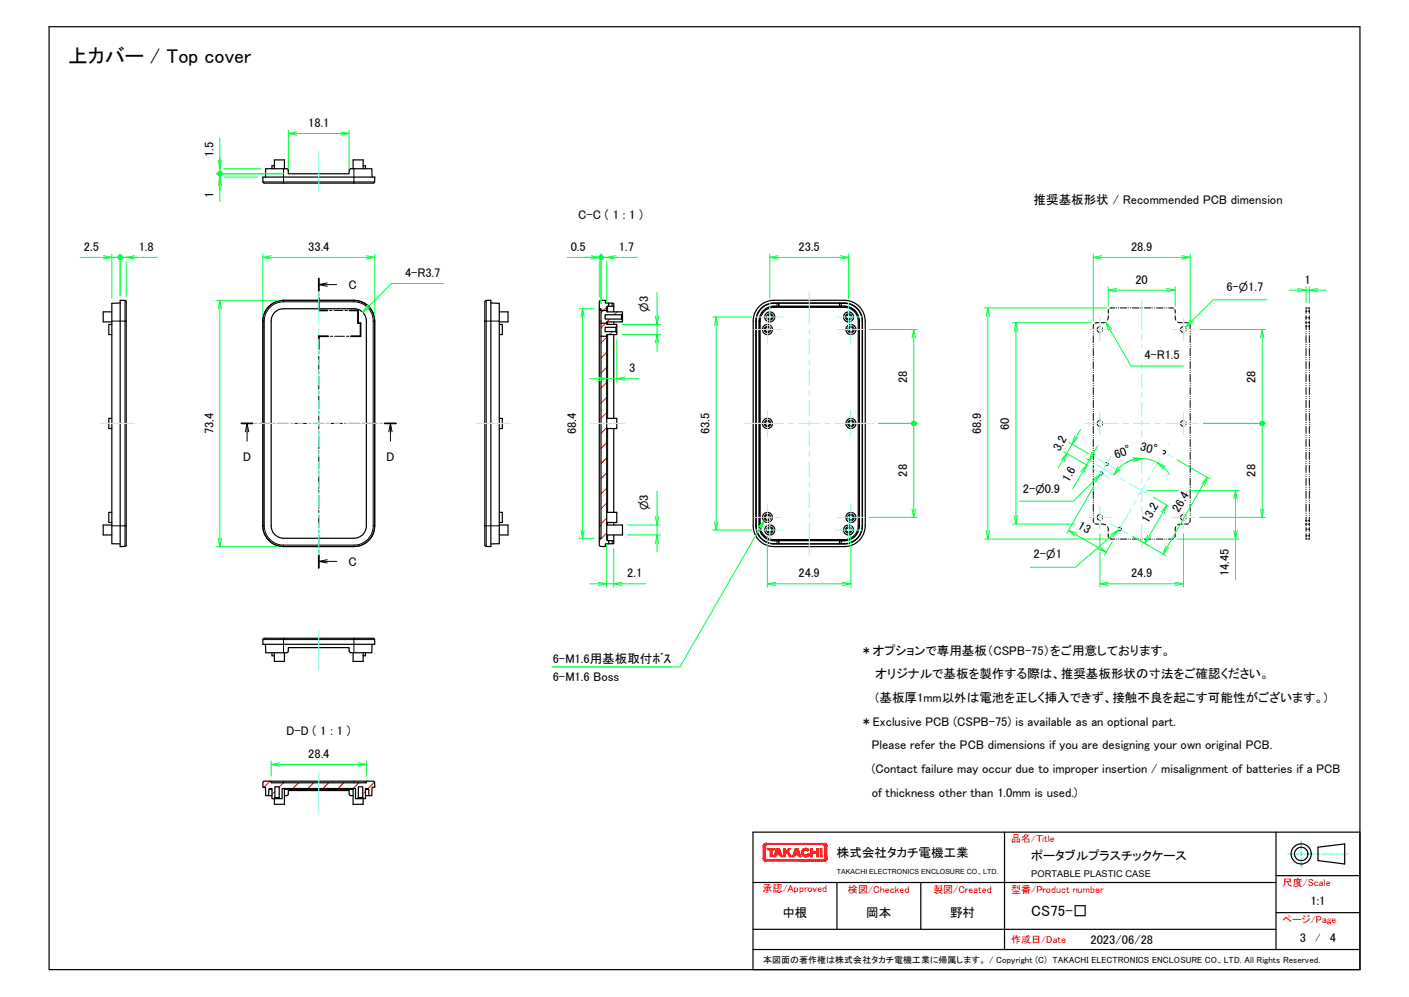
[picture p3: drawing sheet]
<svg xmlns="http://www.w3.org/2000/svg" width="297mm" height="210mm" viewBox="0 0 297 210" stroke-linecap="round" stroke-linejoin="round" font-family="sans-serif">
<g fill="none" stroke="#f00" stroke-width=".21">
<path d="M127.9 67.8l-1.2 1.3M127.9 77.4l-1.2 1.2M127.9 74.2l-1.2 1.2M127.9 71l-1.2 1.2M127.9 64.6l-1.2 1.3M128.3 64.3l-.3 .3M128.6 67.2l-.7 .6M129.1 69.9l-.6 .6M130.1 65.7l-.6 .6M131.2 67.7l-.1 .1M127.9 99.6l-1.2 1.2M127.9 96.4l-1.2 1.2"/>
<path d="M127.9 93.2l-1.2 1.2M127.9 90.1l-1.2 1.2M127.9 86.9l-1.2 1.2M127.9 83.7l-1.2 1.2M127.9 80.5l-1.2 1.2M127.9 109.1l-1.2 1.2M127.9 105.9l-1.2 1.2M127.9 102.8l-1.2 1.2M127.9 112.3l-1.6 1.6M57 164.5l-1.3 1.3M58 166.7l-.7 .6M59.8 164.9l-.9 .9"/>
<path d="M62.9 164.9l-1.2 1.2M66.1 164.9l-1.2 1.2M69.3 164.9l-1.2 1.2M72.5 164.9l-1.2 1.2M75.6 164.9l-1.2 1.2M77 166.6l-.5 .6M78.9 164.7l-1.3 1.4"/>
</g>
<g fill="none" stroke="#000" stroke-width=".21">
<path d="M55.4 38.3h4.4v.3M59.8 35.5v2.8h14.8v.3M74.6 35.5v2.8h4.4M67.2 58.6v2.7M67.2 59.9h3.8M69 59.6l-1.8 .3 1.8 .4M26.3 63.3v4.3h-2.7M26.6 67.6h-.3v43.1M55.4 67.6h.3v43.1h-.3zM59.8 63.6a4.1 4.1 0 0 0-4.1 4M59.8 63.3h14.8v.3M59.8 63.6v-.2a3.4 3.4 0 0 0-2.8 .9 4.6 4.6 0 0 0-1.6 3.3"/>
<path d="M59.8 63.6h14.8M59.8 63.2v.1M67.2 61.7v.6M67.2 62.7v2.7h1.8M67.2 74v.5M67.2 75v2.8M67.2 78.2v.5M67.2 79.2v2.7M69.2 70.8h-2v2.8M69.5 65.4h.5M69.6 70.8h.6M70.4 65.4h1.9"/>
<path d="M70.6 70.8h2M72.7 65.4h.5M73 70.8h.6M73.7 65.4h1.8v2.7h.5v2.7h-2M74.6 63.6a4 4 0 0 1 4.1 4M74.6 63.2v.1M74.6 63.3a4.2 4.2 0 0 1 4.3 4.3h-.2M78.7 67.6v43.1M79 67.6v43.1h-.3M102.5 63.3v4.3h-.3M105.3 67.6h-2.8v43.1h-.3M126.3 67.6h.4"/>
<path d="M128.1 64.5v1.2M128.1 67.8v.5M128.1 70.5v17.6M129 63.9v.6M159.3 67.6h.1M160 67.6h.1M160.1 67.6v43.1M160.3 67.6v43.1h-.2M163.2 64.7a3 3 0 0 0-3 2.9h-.1M163.2 64.5h14.8v.2h-14.8zM163.2 64.5a3.1 3.1 0 0 0-3.1 3.1M163.2 63.8v.1"/>
<path d="M163.2 64.5h.1M163.8 63.9v.6M164.2 63.9v.6M177 63.9v.6M177.4 63.9v.6M178 64.7a2.91 2.91 0 0 1 2.9 2.9M178 63.8v.1M178 64.5h.1M178 64.5a3.1 3.1 0 0 1 3.1 3.1M181.1 67.6h.1M181.1 67.6h-.2v43.1M181.1 67.6v43.1"/>
<path d="M181.8 67.6h.1M230.5 69.8v.1M230.5 70.2v.1M230.5 70.7v1.5M230.5 72.5v.1M230.5 73h.1M230.5 73.4v1.5M230.5 75.3h.1M230.5 75.7v.1M230.5 76.2v1.4M230.5 78v.1M230.5 78.4v.1"/>
<path d="M230.5 78.9v1.5M230.6 68.3l-.1 1.1M231.6 68l-.8 .1M232 68.8a.59 .59 0 0 0-.7 .6 .59 .59 0 0 0 .7 .6M232.4 69.1v.1M232.4 69.7h.1M233.1 67.8l-1 .2M233.6 66.5l-.1 .9M233.7 65.2l-.1 .8M235 64.9h-1M235.4 64.9h.1M235.8 64.9h.1"/>
<path d="M236.2 64.9h1.4M237.9 64.9h.1M238.3 64.9h.1M238.7 64.9h1.4M240.5 64.9h.1M240.9 64.9h.1M241.3 64.9h1.4M243 64.9h.1M243.4 64.9h.1M243.8 64.9h1.4M245.6 64.9h.1M246 64.9h.1"/>
<path d="M246.4 64.9h1M247.6 65.2l.2 .8M247.8 66.5l.1 .9M248.3 67.8l1 .2M249.6 68.8a.59 .59 0 0 0-.7 .6 .59 .59 0 0 0 .7 .6M249.7 68l.8 .1M250 69.1v.1M250 69.7h.1M250.8 68.3l.1 1.1M250.9 69.8v.1M250.9 70.2v.1M250.9 70.7v1.5"/>
<path d="M250.9 72.5v.1M250.9 73h.1M250.9 73.4v1.5M250.9 75.3h.1M250.9 75.7v.1M250.9 76.2v1.4M250.9 78v.1M250.9 78.4v.1M250.9 78.9v1.5M275.3 68h.3M275.3 66.9h.3M275.3 66.9v.4"/>
<path d="M275.3 67.6v.4M275.3 68v.2M275.3 68.5v.2M275.3 65.3v.2M275.3 65.5h.3M275.3 68.7h.3M275.3 65.5v.5M275.3 66.5v.4M275.3 68.7v.7M275.3 69.8v.1M275.3 70.2v.1M275.3 70.7v1.5"/>
<path d="M275.3 72.5v.1M275.3 73h.1M275.3 73.4v1.5M275.3 75.3h.1M275.3 75.7v.1M275.3 76.2v1.4M275.3 78v.1M275.3 78.4v.1M275.3 78.9v1.5M275.6 64.9h-.3v.2M275.8 66.9h.2v.4M275.8 64.9h.2v.2"/>
<path d="M275.8 68h.2M275.8 65.5h.2M275.8 68.7h.2M276 67.6v.4M276 65.3v.2M276 68.5v.2M276 68v.2M276 65.5v.5M276 66.5v.4M276 68.7v.7M276 69.8v.1M276 70.2v.1"/>
<path d="M276 70.7v1.5M276 72.5v.1M276 73h.1M276 73.4v1.5M276 75.3h.1M276 75.7v.1M276 76.2v1.4M276 78v.1M276 78.4v.1M276 78.9v1.5M50.9 89.2h2.4M51.7 91l.4-1.8 .3 1.8"/>
<path d="M52.1 89.2v3.7M53.7 89.2h.5M54.7 89.2h2.3M57.5 89.2h.5M58.5 89.2h2.3M61.3 89.2h.5M62.2 89.2h2.4M65 89.2h.6M66 89.2h2.4M67.2 82.4v.5M67.2 83.4v2.7M67.2 86.6v.5"/>
<path d="M67.2 87.6v2.7M67.2 90.8v.5M67.2 91.8v2.7M67.2 95v.5M67.2 95.9v2.8M67.2 99.1v.6M68.8 89.2h.6M69.8 89.2h2.4M72.6 89.2h.5M73.6 89.2h2.3M76.4 89.2h.5M77.3 89.2h2.4"/>
<path d="M80.2 89.2h.5M81.1 89.2h2.4M82 91l.3-1.8 .4 1.8M82.3 89.2v3.7M128.1 90.3v17.6M230.5 99.9h.1M230.5 80.8h.1M230.5 81.2h.1M230.5 81.6v1.5M230.5 83.5h.1M230.5 83.9v.1M230.5 84.3v1.5"/>
<path d="M230.5 86.2v.1M230.5 86.6v.1M230.5 87.1v1.5M230.5 88.9v.1M230.5 89.4h.1M230.5 89.8v1.5M230.5 91.7h.1M230.5 92.1v.1M230.5 92.5v1.5M230.5 94.4v.1M230.5 94.8v.1M230.5 95.3v1.5"/>
<path d="M230.5 97.1v.1M230.5 97.6h.1M230.5 98v1.5M232 88.6a.59 .59 0 0 0-.7 .6 .59 .59 0 0 0 .7 .6M232 99.4a.32 .32 0 0 1 .5 .3 .32 .32 0 0 1-.5 .3M232.4 88.9h.1M232.4 89.4v.1M233.1 97.5a.31 .31 0 0 1 .5 .2 .31 .31 0 0 1-.5 .3M245.2 94.9a.36 .36 0 0 1 .5 .4 .36 .36 0 0 1-.5 .3M249.6 88.6a.59 .59 0 0 0-.7 .6 .59 .59 0 0 0 .7 .6M250 88.9h.1M250 89.4v.1"/>
<path d="M250.9 80.8h.1M250.9 81.2h.1M250.9 81.6v1.5M250.9 83.5h.1M250.9 83.9v.1M250.9 84.3v1.5M250.9 86.2v.1M250.9 86.6v.1M250.9 87.1v1.5M250.9 88.9v.1M250.9 89.4h.1M250.9 89.8v1.5"/>
<path d="M250.9 91.7h.1M250.9 92.1v.1M250.9 92.5v1.5M250.9 94.4v.1M250.9 94.8v.1M250.9 95.3v1.5M250.9 97.1v.1M250.9 97.6h.1M250.9 98v1.5M250.9 99.9h.1M275.3 80.8h.1M275.3 81.2h.1"/>
<path d="M275.3 81.6v1.5M275.3 83.5h.1M275.3 83.9v.1M275.3 84.3v1.5M275.3 86.2v.1M275.3 86.6v.1M275.3 87.1v1.5M275.3 88.9v.1M275.3 89.4h.1M275.3 89.8v1.5M275.3 91.7h.1M275.3 92.1v.1"/>
<path d="M275.3 92.5v1.5M275.3 94.4v.1M275.3 94.8v.1M275.3 95.3v1.5M275.3 97.1v.1M275.3 97.6h.1M275.3 98v1.5M275.3 99.9h.1M276 80.8h.1M276 81.2h.1M276 81.6v1.5M276 83.5h.1"/>
<path d="M276 83.9v.1M276 84.3v1.5M276 86.2v.1M276 86.6v.1M276 87.1v1.5M276 88.9v.1M276 89.4h.1M276 89.8v1.5M276 91.7h.1M276 92.1v.1M276 92.5v1.5M276 94.4v.1"/>
<path d="M276 94.8v.1M276 95.3v1.5M276 97.1v.1M276 97.6h.1M276 98v1.5M276 99.9h.1M23.6 110.7h2.7M26.3 110.7h.3M26.3 110.7v4.4M55.4 110.7h.1M55.4 110.7a4.3 4.3 0 0 0 4.4 4.4M55.7 110.7a4.1 4.1 0 0 0 4.1 4.1"/>
<path d="M59.8 114.8h14.8M59.8 114.8v.3h14.8M59.8 115.1h.1M67.2 100.1v2.8M67.2 103.3v.5M67.2 104.3v2.8M67.2 107.5v.5M67.2 108.5v2.8M67.2 111.7v.5M67.2 112.6v2.8M67.2 115.9v.5M67.2 116.8v2.8"/>
<path d="M67.2 118.2h3.8M69 117.9l-1.8 .3 1.8 .4M74.6 115.1h.1M78.7 110.7a4 4 0 0 1-4.1 4.1M79 110.7a4.4 4.4 0 0 1-4.4 4.4v-.3M105.3 110.7h-2.8v4.4M126.3 110.7h.4M128.1 112.7v1.2M128.1 110v.6M129 113.9v.6M159.3 110.7h.1M160 110.7h.1"/>
<path d="M160.1 110.7a3.1 3.1 0 0 0 3.1 3.2M160.3 110.7a2.92 2.92 0 0 0 2.9 2.9v.3M163.2 113.6h14.8v.3M163.2 113.9h.1M163.2 114.5v.1M163.2 113.9h14.8M163.8 113.9v.6M164.2 113.9v.6M177 113.9v.6M177.4 113.9v.6M178 113.9h.1M178 114.5v.1"/>
<path d="M181.1 110.7a3.1 3.1 0 0 1-3.1 3.2M181.1 110.7h.1M181.1 110.7h-.1a3 3 0 0 1-3 2.9M181.8 110.7h.1M230.5 108.9l.1 1.1M230.5 100.3v.1M230.5 100.7v1.5M230.5 102.6v.1M230.5 103v.1M230.5 103.5v1.5M230.5 105.3v.1M230.5 105.8h.1"/>
<path d="M230.5 106.2v1.5M230.5 108.1h.1M230.5 108.5v.1M230.8 110.3l.8 .1M232 108.4a.59 .59 0 0 0-.7 .6 .59 .59 0 0 0 .7 .6M232.1 110.4l1 .2M232.4 108.6v.1M232.4 109.2v.1M233.5 110.9l.1 1M233.6 112.4l.1 .8M234 113.4l1 .1M235.4 113.5h.1"/>
<path d="M235.8 113.5h.1M235.8 111.1a.36 .36 0 0 1 .6 .3 .36 .36 0 0 1-.6 .3M236.2 113.5h1.4M237.9 113.5h.1M238.3 113.5h.1M238.7 113.5h1.4M240.5 113.5h.1M240.9 113.5h.1M241.3 113.5h1.4M243 113.5h.1M243.4 113.5h.1M243.8 113.5h1.4"/>
<path d="M245.6 113.5h.1M246 113.5h.1M247.4 113.4l-1 .1M247.8 112.4l-.2 .8M247.9 110.9l-.1 1M249.3 110.4l-1 .2M249.6 108.4a.59 .59 0 0 0-.7 .6 .59 .59 0 0 0 .7 .6M250 108.6v.1M250 109.2v.1M250.5 110.3l-.8 .1M250.9 108.9l-.1 1.1M250.9 100.3v.1"/>
<path d="M250.9 100.7v1.5M250.9 102.6v.1M250.9 103v.1M250.9 103.5v1.5M250.9 105.3v.1M250.9 105.8h.1M250.9 106.2v1.5M250.9 108.1h.1M250.9 108.5v.1M275.3 109.7h.3M275.3 110.4v.3M275.3 111.1v.4h.3"/>
<path d="M275.3 113.3v.2h.3M275.3 109.7v.2M275.3 110.2v.2M275.3 110.4h.3M275.3 100.3v.1M275.3 100.7v1.5M275.3 102.6v.1M275.3 103v.1M275.3 103.5v1.5M275.3 105.3v.1M275.3 105.8h.1M275.3 106.2v1.5"/>
<path d="M275.3 108.1h.1M275.3 108.5v.1M275.3 108.9v.8M275.3 111.5v.4M275.3 112.4v.4M275.6 112.8h-.3v.3M275.8 112.8h.2M275.8 109.7h.2M275.8 110.4h.2M276 110.4v.3M276 110.2v.2M276 109.7v.2"/>
<path d="M276 113.3v.2h-.2M276 112.8v.3M276 100.3v.1M276 100.7v1.5M276 102.6v.1M276 103v.1M276 103.5v1.5M276 105.3v.1M276 105.8h.1M276 106.2v1.5M276 108.1h.1M276 108.5v.1"/>
<path d="M276 108.9v.8M276 111.5v.4M276 112.4v.4M276 111.1v.4h-.2M55.4 134.7h4.4v2.8M59.8 134.4v.3h14.8v2.8M74.6 134.4v.3h4.4M56.7 166.3h.6M59.8 164.5v.4M60 166.3h14.4M74.6 164.5v.4M77 166.3h.7"/>
</g>
<g fill="none" stroke="#000" stroke-width=".25">
<path d="M10.3 5.6h276.4v198.6h-276.4zM55.4 37.3h23.6v1l-.2 .3h-23.2l-.2-.3zM56 37.3v-1.8h4.5l.3 .3v.8h12.8v-.8l.3-.3h4.5v1.8M57.8 35.5v-1.8h2.2v1.8M57.8 34.9h-.5v.6M74.4 35.5v-1.8h2.2v1.8M76.6 34.9h.4v.6M23.6 68.3h-.7v2.2h.7M23.6 65.7h-1.8v2.1h1.8M25.3 63.2l1 .1 .3 .2v51.4l-.3 .2h-1zM25.3 63.8l-1.7 .1v50.6l1.7 .1M56.7 64.5a4.5 4.5 0 0 1 3.1-1.3h14.8a4.4 4.4 0 0 1 4.4 4.4v43.1a4.4 4.4 0 0 1-4.4 4.4h-14.8a4.3 4.3 0 0 1-4.4-4.4v-43.1a4.3 4.3 0 0 1 1.3-3.1z"/>
<path d="M57.8 65.9l.8-.6 .9-.3h15.1a2.56 2.56 0 0 1 2.6 2.6v43.1a2.59 2.59 0 0 1-2.6 2.7h-14.8a2.63 2.63 0 0 1-2.6-2.7v-43.1l.1-.9zM102.3 63.4l1.2-.2v51.9h-1.1l-.2-.3zM103.5 63.8l1.8 .1v50.6l-1.8 .1M105.3 65.7h1.8v2.1h-1.8M105.3 68.3h.6v2.2h-.6M126.3 65v48.4M126.7 68.1v2.7h1.2M126.7 70.8v42.6h-.4v1.4l.2 .3h1.1v-.5l.7-.1v-.6h-.2l-.2-.3v-42.8M126.7 68.1h1.2M126.7 65.4h1.2M126.7 65.4v2.7M126.7 65.4v-.4h-.4l.1-1.5 .2-.2 1-.1v.6h.7v.7l-.4 .2v.7"/>
<path d="M127.9 68.1v.2h2.1v.4l-.2 .2h-2.2v.9h2.2l.2 .3v.4h-2.1v.3M127.9 65.4v.3h3.3v.4l-.2 .2h-3.4v.9h3.4l.2 .2v.4h-3.3v.3M128.3 63.8l1.1 .1v.6M129.4 64.5v1.2M129.4 67.8v.5M129.4 70.5v17.6M129.4 64.5h-1.1M129.8 68.9v.9M130 68.7v1.4M131 66.3v.9M131.2 66.1v1.3M160.1 64.5a4.5 4.5 0 0 1 3.1-1.3h14.8a4.4 4.4 0 0 1 4.4 4.4v43.1a4.4 4.4 0 0 1-4.4 4.4h-14.8a4.4 4.4 0 0 1-4.4-4.4v-43.1a4.2 4.2 0 0 1 1.3-3.1z"/>
<path d="M160.6 64.8l1-.7 1.2-.3h15.2a3.8 3.8 0 0 1 3.8 3.8v43.1a3.8 3.8 0 0 1-3.8 3.9h-14.8a3.9 3.9 0 0 1-3.9-3.9v-43.1a3.8 3.8 0 0 1 1.3-2.8zM164.2 64.5h.1M164.2 64.5a3.4 3.4 0 0 0-4.2 3.1v43.1a3.4 3.4 0 0 0 4.2 3.2M164.2 64.5h12.8M164.2 63.8v.7M177 64.5a3.3 3.3 0 0 1 4.2 3.1v43.1a3.4 3.4 0 0 1-4.2 3.2v.6M177 63.8a4.1 4.1 0 0 1 4.8 3.8v43.1a4 4 0 0 1-4.8 3.8h-12.8M177 63.8v.7M177 63.8h-12.8a4 4 0 0 0-4.8 3.8v43.1a3.9 3.9 0 0 0 4.8 3.8M23.6 88.1h-.7v2.2h.7M105.3 88.1h.6v2.2h-.6M127.9 88.1h2.1v2.2h-2.1"/>
<path d="M129.4 90.3v17.6M23.6 107.9h-.7v2.1h.7M23.6 110.6h-1.8v2.1h1.8M105.3 110.6h1.8v2.1h-1.8M105.3 107.9h.6v2.1h-.6M127.9 107.9h2.1v2.1h-2.1M127.9 110.6h3.3v2.1h-3.3M128.3 113.9h1.1M129.4 112.7v1.2M129.4 110v.6M129.4 113.9v.6h-1.1M164.2 113.9v.6"/>
<path d="M164.2 113.9h12.8M55.5 134.5l22.7-.1a.6 .6 0 0 1 .8 .3v1h-23.6zM56 135.7v1.8h4.4l.4-.3v-.8h12.8l.2 1 1.2 .1h3.4v-1.8M57.3 137.5v.6h.5M57.8 137.5v1.8h2.2v-1.8M74.4 137.5v1.8h2.2v-1.8M77 137.5v.6h-.4M55.5 164.6l1.7-.1v.4h20v-.4h1.5l.2 .2 .1 1.1h-.6v1.8h-.6l-.1-1.3-.2-.2h-.5v2.1h-.3l-.2-.2v-2.3h-1v2.3l-.2 .2h-.4v-2.1h-15.4v2.1h-.4l-.2-.2v-2.3h-.9v2.3l-.3 .2h-.4v-2.1l-.6 .1-.1 1.4h-.6v-1.8h-.6zM56.6 167.6h.7M57.2 164.5h20M57.7 168.2h1.4M58 168h.9"/>
<path d="M60 166.1v3.3h-2.2v-1.2M60 167.6l.7-.2 .1-.9h12.8l.2 1 .6 .1M74.4 166.1v3.3h2.2v-1.2M75.3 168.2h1.4M75.5 168h1M77 167.6h.8M211.8 175.3v24.7M269 175.3v24.7M277.9 178.4l5.6-.7v4.3l-5.6-.7zM286.7 175.3h-128v28.9h128M158.7 195.7h110.3M158.7 185.9h110.3"/>
<path d="M158.7 200h128M176.4 185.9v9.8M194.1 185.9v9.8M269 192.2h17.7M269 184.4h17.7"/>
<circle cx="161.8" cy="69.4" r=".46"/>
<circle cx="161.8" cy="69.4" r=".67"/>
<circle cx="161.8" cy="69.4" r="1.06"/>
<circle cx="162.3" cy="66.8" r=".66"/>
<circle cx="162.3" cy="66.7" r="1.06"/>
<circle cx="162.3" cy="66.7" r=".45"/>
<circle cx="178.9" cy="66.7" r=".46"/>
<circle cx="178.9" cy="66.8" r=".66"/>
<circle cx="178.9" cy="66.7" r="1.06"/>
<circle cx="179.4" cy="69.4" r=".68"/>
<circle cx="179.4" cy="69.4" r=".47"/>
<circle cx="179.4" cy="69.4" r="1.06"/>
<circle cx="161.8" cy="89.2" r="1.05"/>
<circle cx="161.8" cy="89.2" r=".46"/>
<circle cx="161.8" cy="89.2" r=".67"/>
<circle cx="179.4" cy="89.2" r=".47"/>
<circle cx="179.4" cy="89.2" r="1.04"/>
<circle cx="179.4" cy="89.2" r=".67"/>
<circle cx="161.8" cy="109" r=".45"/>
<circle cx="161.8" cy="109" r="1.05"/>
<circle cx="161.8" cy="109" r=".68"/>
<circle cx="162.3" cy="111.6" r=".66"/>
<circle cx="162.3" cy="111.6" r="1.06"/>
<circle cx="162.3" cy="111.6" r=".45"/>
<circle cx="178.9" cy="111.6" r=".46"/>
<circle cx="178.9" cy="111.6" r=".66"/>
<circle cx="178.9" cy="111.6" r="1.06"/>
<circle cx="179.4" cy="109" r=".46"/>
<circle cx="179.4" cy="109" r=".68"/>
<circle cx="179.4" cy="109" r="1.04"/>
<circle cx="274.3" cy="179.9" r="1.41"/>
<circle cx="274.3" cy="179.9" r="2.12"/>
</g>
<g fill="#f00" stroke="#f00" stroke-width=".21">
<path d="M173.8 178.3l.5 2.6-.5-.2z"/>
<path d="M173.8 180.7l.5 .2-.5-.1z"/>
<path d="M173.8 180.8l.5 .1h-.5z"/>
<path d="M173.8 180.9h.5v.1z"/>
<path d="M173.7 181h.6z"/>
<path d="M173.7 181h.6v.1z"/>
<path d="M173.7 181l.6 .1z"/>
<path d="M173.5 181.1h.8z"/>
<path d="M173.4 181.1l.7 .2z"/>
<path d="M173.5 181.1l.7 .1z"/>
<path d="M173.5 181.1h.8l-.1 .1z"/>
<path d="M173.4 181.1l.7 .2-.3 .1z"/>
<path d="M161.8 181.1h11.6l.4 .3z"/>
<path d="M161.4 181.4l.4-.3 12 .3z"/>
<path d="M161.1 181.3l.7-.2-.4 .3z"/>
<path d="M161.1 181.3l.3 .1z"/>
<path d="M161.1 181.3l.7-.2z"/>
<path d="M161 181.2l.7-.1z"/>
<path d="M161 181.1h.7l-.7 .1z"/>
<path d="M161 181.1h.7z"/>
<path d="M161 181.1h.6z"/>
<path d="M160.9 181h.6l-.5 .1z"/>
<path d="M160.9 181h.6z"/>
<path d="M160.9 180.9h.6l-.6 .1z"/>
<path d="M160.9 180.9h.6z"/>
<path d="M160.9 180.9l.5-.2v.1z"/>
<path d="M161.4 178.3v2.4l-.5 .2z"/>
<path d="M160.9 178.1l.5 .2-.5 2.6z"/>
<path d="M160.9 178.1l.5 .1v.1z"/>
<path d="M160.9 178.1h.6z"/>
<path d="M160.9 178l.6 .1h-.6z"/>
<path d="M160.9 178h.6z"/>
<path d="M161 177.9l.5 .1h-.6z"/>
<path d="M161 177.9h.6z"/>
<path d="M161 177.9h.7z"/>
<path d="M161.1 177.7l.7 .2z"/>
<path d="M161 177.8l.7 .1z"/>
<path d="M161 177.8l.7 .1h-.7z"/>
<path d="M161.1 177.7l.3-.1 .4 .3z"/>
<path d="M161.4 177.6l12 .3h-11.6z"/>
<path d="M161.4 177.6h12.4l-.4 .3z"/>
<path d="M173.4 177.9l.4-.3 .3 .1z"/>
<path d="M173.8 177.6l.3 .1z"/>
<path d="M173.4 177.9l.7-.2z"/>
<path d="M173.5 177.9l.7-.1z"/>
<path d="M173.5 177.9l.7-.1 .1 .1z"/>
<path d="M173.5 177.9h.8z"/>
<path d="M173.6 177.9h.7z"/>
<path d="M173.7 178l.6-.1v.1z"/>
<path d="M173.7 178h.6z"/>
<path d="M173.8 178.1l.5-.1v.1z"/>
<path d="M173.8 178.1h.5z"/>
<path d="M173.8 178.2l.5-.1-.5 .2z"/>
<path d="M173.8 178.3l.5-.2v2.8z"/>
<path d="M161.1 177.7l.3-.1z"/>
<path d="M173.8 181.4l.3-.1z"/>
<path d="M162.8 179l.6-.3v.3z"/>
<path d="M161.8 178.7h1.6l-.6 .3z"/>
<path d="M161.8 178.7l1 .3h-.4z"/>
<path d="M161.8 178.7l.6 .3h-.6z"/>
<path d="M162.4 179l.4 1.4h-.4z"/>
<path d="M162.4 179h.4v1.4z"/>
<path d="M163.8 179.7h.5l.1 .4z"/>
<path d="M164.3 179.7l.6 .7-.5-.3z"/>
<path d="M164.3 178.7l.6 1.7-.6-.7z"/>
<path d="M163.7 178.7l.3 .4-.2 .6z"/>
<path d="M163.7 178.7l.1 1-.7 .7z"/>
<path d="M163.8 179.7l-.1 .4-.6 .3z"/>
<path d="M163.1 180.4l.6-.3-.2 .3z"/>
<path d="M163.7 178.7h.6l-.3 .4z"/>
<path d="M164.3 178.7v1l-.3-.6z"/>
<path d="M163.8 179.7l.6 .4h-.7z"/>
<path d="M164.4 180.1l.5 .3h-.4z"/>
<path d="M166.2 179.3l.2 1.1-.5-.8z"/>
<path d="M165.5 179.4l.7-.1-.3 .3z"/>
<path d="M165.5 179.4l.4 .2-.4 .4z"/>
<path d="M165.5 179.4v.6l-.3 .4z"/>
<path d="M165.5 180v.4h-.3z"/>
<path d="M166.2 179.3l.7 1.1h-.5z"/>
<path d="M166.2 178.7h.5l-.5 .6z"/>
<path d="M166.2 178.7v.6l-.7 .1z"/>
<path d="M165.2 178.7h.3v.7z"/>
<path d="M165.2 178.7l.3 .7-.3 1z"/>
<path d="M167.7 179.7h.5l.1 .4z"/>
<path d="M168.2 179.7l.7 .7-.6-.3z"/>
<path d="M168.3 178.7l.6 1.7-.7-.7z"/>
<path d="M167.7 178.7l.3 .4-.3 .6z"/>
<path d="M167.7 178.7v1l-.7 .7z"/>
<path d="M167.7 179.7l-.1 .4-.6 .3z"/>
<path d="M167 180.4l.6-.3-.1 .3z"/>
<path d="M167.7 178.7h.6l-.3 .4z"/>
<path d="M168.3 178.7l-.1 1-.2-.6z"/>
<path d="M167.7 179.7l.6 .4h-.7z"/>
<path d="M168.3 180.1l.6 .3h-.4z"/>
<path d="M170.2 179.2l.4-.2z"/>
<path d="M170.5 178.9l-.3 .3z"/>
<path d="M170.2 179.2l.3-.3z"/>
<path d="M170.4 178.9l-.2 .3z"/>
<path d="M170.3 178.8l-.1 .4z"/>
<path d="M170.3 178.8l-.2 .3z"/>
<path d="M170.2 178.7l-.1 .3z"/>
<path d="M170.2 178.7l-.2 .3z"/>
<path d="M170.1 178.7l-.1 .3z"/>
<path d="M170 178.7v.3z"/>
<path d="M169.9 178.7h.1l-.1 .3z"/>
<path d="M169.9 178.7v.3z"/>
<path d="M169.8 178.7l.1 .3z"/>
<path d="M169.8 178.7v.3z"/>
<path d="M169.7 178.7l.1 .3z"/>
<path d="M169.6 178.7h.1l.1 .3z"/>
<path d="M169.6 178.7l.1 .3z"/>
<path d="M169.5 178.7l.2 .3z"/>
<path d="M169.5 178.7l.1 .3z"/>
<path d="M169.5 178.8l.1 .2z"/>
<path d="M169.5 178.8l.1 .3z"/>
<path d="M169.4 178.8l.2 .3z"/>
<path d="M169.4 178.8l.1 .3z"/>
<path d="M169.3 178.8l.2 .3z"/>
<path d="M169.3 178.8l.2 .4z"/>
<path d="M169.2 178.9l.3 .3z"/>
<path d="M169.2 179l.3 .2z"/>
<path d="M169.1 179l.4 .2z"/>
<path d="M169.1 179l.3 .3z"/>
<path d="M169.1 179l.3 .3-.3-.1z"/>
<path d="M169.1 179.2l.3 .1z"/>
<path d="M169 179.2l.4 .1z"/>
<path d="M169 179.2l.4 .2z"/>
<path d="M169 179.3l.4 .2z"/>
<path d="M169 179.3l.4 .2-.4-.1z"/>
<path d="M169 179.4l.4 .1z"/>
<path d="M169 179.5h.4z"/>
<path d="M168.9 179.6l.5-.1z"/>
<path d="M168.9 179.6h.5l-.4 .1z"/>
<path d="M169 179.7l.4-.1z"/>
<path d="M169 179.7h.4l-.4 .1z"/>
<path d="M169 179.8l.4-.1z"/>
<path d="M169 179.9l.4-.1z"/>
<path d="M169 179.9l.4-.1-.4 .2z"/>
<path d="M169 180l.4-.2z"/>
<path d="M169.1 180l.3-.2z"/>
<path d="M169.1 180l.3-.1z"/>
<path d="M169.1 180.1l.4-.2z"/>
<path d="M169.1 180.1l.4-.2-.3 .3z"/>
<path d="M169.5 179.9l-.3 .3z"/>
<path d="M169.2 180.2l.3-.2z"/>
<path d="M169.5 180l-.2 .2z"/>
<path d="M169.3 180.2l.2-.2z"/>
<path d="M169.5 180l-.1 .3z"/>
<path d="M169.6 180l-.2 .3z"/>
<path d="M169.6 180l-.1 .4z"/>
<path d="M169.6 180.1l-.1 .3z"/>
<path d="M169.7 180.1l-.2 .3z"/>
<path d="M169.7 180.1l-.1 .3z"/>
<path d="M169.7 180.1v.3z"/>
<path d="M169.8 180.1l-.1 .3z"/>
<path d="M169.8 180.1v.4l-.1-.1z"/>
<path d="M169.8 180.1v.4z"/>
<path d="M169.8 180.1l.1 .4z"/>
<path d="M169.9 180.1v.4z"/>
<path d="M169.9 180.1l.1 .3z"/>
<path d="M170 180.1v.3z"/>
<path d="M170 180.1l.1 .3z"/>
<path d="M170 180.1l.2 .3h-.1z"/>
<path d="M170 180.1l.2 .3z"/>
<path d="M170.1 180l.2 .3z"/>
<path d="M170.1 180l.3 .3z"/>
<path d="M170.2 180l.2 .3z"/>
<path d="M170.2 180l.3 .2-.1 .1z"/>
<path d="M170.2 180l.3 .2z"/>
<path d="M170.2 179.9l.3 .3z"/>
<path d="M170.3 179.9l.2 .3z"/>
<path d="M170.3 179.9l.3 .2-.1 .1z"/>
<path d="M170.3 179.8l.3 .3z"/>
<path d="M170.3 179.8l.3 .2z"/>
<path d="M170.3 179.8l.4 .1z"/>
<path d="M170.9 178.7h.4v.7z"/>
<path d="M170.9 178.7l.4 .7-.4 1z"/>
<path d="M171.3 179.4v.3l-.4 .7z"/>
<path d="M171.3 179.7v.7h-.4z"/>
<path d="M171.3 179.4l.8 .3h-.8z"/>
<path d="M171.3 179.4h.8v.3z"/>
<path d="M172.1 179.4l.4 1-.4-.7z"/>
<path d="M172.5 178.7v1.7l-.4-1z"/>
<path d="M172.1 179.7l.4 .7h-.4z"/>
<path d="M172.1 178.7h.4l-.4 .7z"/>
<path d="M172.9 178.7h.4v1.7z"/>
<path d="M172.9 178.7l.4 1.7h-.4z"/>
</g>
<path d="M271.5 179.8h1.4M273.3 179.8h.7M274.3 177v1.9M274.3 179.4v.9M274.3 179.8h2.8M277.5 179.8h.7M278.6 179.8h2.8M281.7 179.8h.7M282.8 179.8h1.4M274.3 180.8v1.9" fill="none" stroke="#0ff" stroke-width=".21"/>
<path d="M67.2 58.6v2.7M67.2 62.7v2.7h1.8M69.2 70.8h-2v2.8M73.7 65.4h1.8v2.7h.5v2.7h-2M50.9 89.2h2.4M81.1 89.2h2.4M67.2 116.8v2.8" fill="none" stroke="#000" stroke-width=".36"/>
<g fill="none" stroke="#80ffff" stroke-width=".21">
<path d="M67.2 31.9v8.4M67.2 61.5v6.8M67.2 69.3v1.1M67.2 71.5v3.2M67.2 75.8v1M67.2 77.9v3.3M159 69.4h5.6M159.5 66.8h5.6M161.8 66.6v5.6M162.3 63.9v5.7M170.6 61.5v6.8M170.6 69.3v1.1"/>
<path d="M170.6 71.5v3.2M170.6 75.8v1M170.6 77.9v3.3M176.1 66.8h5.6M176.6 69.4h5.6M178.9 63.9v5.7M179.4 66.6v5.6M229.5 69.4h4.8M231.9 67v4.8M240.7 63.1v6.4M240.7 70.5v1.1M240.7 72.6v.6"/>
<path d="M240.7 76.6v1M240.7 78.7v2.9M247.1 69.4h4.7M249.5 67v4.8M21.2 89.2h7.2M53.6 89.2h8.1M62.8 89.2h1.1M64.9 89.2h4.6M67.2 82.2v1.1M67.2 84.3v3.3M67.2 88.6v1.1M67.2 90.8v3.2"/>
<path d="M67.2 95.1v1.1M67.2 97.2v3.3M70.5 89.2h1.1M72.7 89.2h8.1M100.4 89.2h7.3M124.6 89.2h7.2M157 89.2h8.1M161.8 86.4v5.6M166.2 89.2h1M168.3 89.2h4.6M170.6 82.2v1.1M170.6 84.3v3.3"/>
<path d="M170.6 88.6v1.1M170.6 90.8v3.2M170.6 95.1v1.1M170.6 97.2v3.3M173.9 89.2h1.1M176.1 89.2h8M179.4 86.4v5.6M228.7 89.2h7.1M230.4 98.7l1.8 1M231.2 97.9l4.1 2.3M231.5 96.7l3.6 2.1M231.9 86.8v4.7"/>
<path d="M232.2 99.7l1.8 1M232.2 99.7l-1.1 1.8M234.3 96l-2.1 3.7M236.8 89.2h1.1M238.9 89.2h3.5M240.7 82.6v1.1M240.7 84.7v2.9M240.7 88.6v1.1M240.7 90.8v1.2M240.7 95.6v.2M240.7 96.8v2.9M243.5 89.2h1.1"/>
<path d="M244.6 96.6l-1.7 2.8M245.6 89.2h7.1M246.2 95.7l1 .6M246.4 93.4v.1M249.5 86.8v4.7M67.2 101.5v1.1M67.2 103.7v3.2M67.2 108v1.1M67.2 110.1v6.8M159 109h5.6M159.5 111.6h5.6M161.8 106.2v5.6"/>
<path d="M162.3 108.8v5.6M170.6 101.5v1.1M170.6 103.7v3.2M170.6 108v1.1M170.6 110.1v6.8M176.1 111.6h5.6M176.6 109h5.6M178.9 108.8v5.6M179.4 106.2v5.6M229.5 109h4.8M231.9 106.6v4.7M234.2 110.3l1.8 1.1"/>
<path d="M236 111.4l1.8 1.1M236 111.4l-1.1 1.8M236.3 100.8l.9 .5M238.1 101.8l1.1 .7M238.4 107.3l-2.4 4.1M239.2 102.4l3 1.8M239.5 105.4l-.5 .9M240.7 100.7v1.1M240.7 102.9v2.8M240.7 106.8v.9M240.7 110.4v4.9M241.4 102.2l-1.4 2.3"/>
<path d="M242.4 100.3l-.5 .9M247.1 109h1.5M248.9 109h2.9M249.5 107.9v3.4M67.2 132.7v8.4M67.2 162.8v8.4"/>
</g>
<g fill="none" stroke="#00ff3f" stroke-width=".21">
<path d="M45.7 36.6h14.1M46 33.8l.4 1.7 .3-1.7M46 39.1l.4-1.8 .3 1.8M46.4 29.1v13.4M47.2 37.3h7.1M47.2 35.5h7.8M60.8 28.1h12.8M60.8 27.4v8.1M62.6 27.8l-1.8 .3 1.8 .4M71.8 27.8l1.8 .3-1.8 .4M73.6 27.4v8.1M17 54.2h16.1"/>
<path d="M21.8 53.8l1.8 .4-1.8 .4M23.6 53.5v9.3M25.3 53.5v8.7M26.6 55v7.5M28.4 53.8l-1.8 .4 1.8 .4M55.4 53.5v13.1M55.4 54.2h23.6M57.2 53.8l-1.8 .4 1.8 .4M77.2 53.8l1.8 .4-1.8 .4M79 53.5v13.1M93.6 59.7h-11.1l-6 6.1M119.6 54.2h14.8"/>
<path d="M124.6 53.8l1.7 .4-1.7 .4M126.3 55v7.5M126.7 53.5v10.5M127.9 55v8.7M129.7 53.8l-1.8 .4 1.8 .4M162.3 53.5v9.4M162.3 54.2h16.6M164 53.8l-1.7 .4 1.7 .4M177.1 53.8l1.8 .4-1.8 .4M178.9 53.5v9.4M230.5 54.2h20.4M230.5 53.5v14.1"/>
<path d="M232.2 53.8l-1.7 .4 1.7 .4M249.1 53.8l1.8 .4-1.8 .4M250.9 53.5v14.1M45.7 63.2h13M46 65l.4-1.8 .3 1.8M46.4 63.2v51.9M77.5 64.3l-1 1.5 1.5-1M122.1 65h3.2M122.5 66.8l.3-1.8 .4 1.8M122.8 65v48.4M124.4 79.8h10.2M126.2 79.4l1.7 .4-1.7 .3"/>
<path d="M130 71.5v9M131.1 70.5h8.1M131.1 68.3h8.1M131.8 79.4l-1.8 .4 1.8 .3M138.2 72.2l.3-1.7 .4 1.7M138.2 66.6l.3 1.7 .4-1.7M138.5 61.6v12.4M150.3 66.8h8.1M150.6 68.5l.4-1.7 .3 1.7M151 66.8v44.8M183.3 69.4h10.1M192.3 71.2l.3-1.8 .4 1.8"/>
<path d="M192.6 69.4v19.4M207.6 64.9h25.7M207.9 66.6l.4-1.7 .3 1.7M208.3 64.9v48.6M213.5 68h16.6M213.8 69.7l.4-1.7 .3 1.7M214.2 68v42.4M233.1 67.8l5.3 9.3h11.1M233.6 60.4v4.1M233.6 61.1h14.2M234.3 69.2l-1.2-1.4 .6 1.8M235.4 60.8l-1.8 .3 1.8 .4"/>
<path d="M246 60.8l1.8 .3-1.8 .4M247.8 60.4v4.1M250.9 67.5l-1 1.5 1.5-1M252.9 69.4h13.9M265.7 71.2l.4-1.8 .3 1.8M266.1 69.4v19.4M267.1 63.1h-11.4l-5.8 5.9M271.8 61.1h7.8M273.6 60.8l1.7 .3-1.7 .4M275.3 60.4v3.4M276 60.4v3.4M277.8 60.8l-1.8 .3 1.8 .4"/>
<path d="M185.2 89.2h8.2M192.6 89.6v19.4M223.7 96.9l1.2-1.4-.6 1.7M224.3 95.1l5.1 3M225.4 93.2l4.2 2.4M226.6 91.8l-.6 1.8 1.2-1.4M227.8 90.5l-4.7 8.1M227.9 99.3l1.2-1.4-.6 1.7M229 96.6l1.3 .7M230.2 95.2l-.5 1.8 1.1-1.4M231.4 93.9l-5.2 9.1M231.9 99.9l-5.6 5.7h-11.3"/>
<path d="M235.6 98.3l-.7 1.6 1.3-1.1M238.9 96.5l1.8 .1-1.7 .6M238.9 96.8l-1.8 .8a6.4 6.4 0 0 0-2.2 2.3M238.9 96.8a7 7 0 0 1 4.3 .2 7 7 0 0 1 2.9 2.2l.4 .7M238.9 96.8l-1.6 .7M245.7 98.3l-1.6-.8 1.1 1.3M248.1 96.8l7 4.1M253.7 89.2h13.1M266.1 89.6v19.4M45.7 115.1h13M46 113.4l.4 1.7 .3-1.7M122.1 113.4h3.2"/>
<path d="M122.5 111.6l.3 1.8 .4-1.8M127.9 114.7v9M129.4 115.5v8.2M132.3 110.6h6.9M132.3 112.7h6.9M138.2 114.4l.3-1.7 .4 1.7M138.2 108.8l.3 1.8 .4-1.8M138.5 103.5v12.7M150.3 111.6h8.1M150.6 109.9l.4 1.7 .3-1.7M161.8 112.9v10.8M179.4 112.9v10.8"/>
<path d="M183.3 109h10.1M192.3 107.2l.3 1.8 .4-1.8M207.6 113.5h25.7M207.9 111.8l.4 1.7 .3-1.7M213.5 110.4h13.1M213.8 108.6l.4 1.8 .3-1.8M225.3 111.7l7.9 4.6M226.9 112.3l-1.6-.6 1.3 1.2M230.4 100.9l1.5-1-1 1.5M230.6 102.4l-5.7 9.9M231.9 115.1l1.3 1.2-1.7-.6M231.9 112.4v2.8"/>
<path d="M231.9 116.4v7.3M234.2 112.5l1.6-.9-1.1 1.5M234.4 114.2l-1.5 2.7M235.8 111.6l-9.1 7.9h-9.5M238.8 113l1.8 1M240.8 114.1l5 3M241.8 103.3h6.6M241.9 112.8l-.5 1.7 1.1-1.4M243.1 104.7l3.4 2M244.8 107.8l1.2-1.4-.6 1.7M245.8 115l-.6 1.7 1.2-1.4M246 106.4l-4.6 8.1"/>
<path d="M248.1 113.5h13.1M249.5 112.4v11.3M250.7 103.3h10.5M252.9 109h13.9M253.3 101.9l1.2-1.4-.5 1.7M254.5 100.5l-9.3 16.2M260.1 111.8l.4 1.7 .3-1.7M260.1 105.1l.4-1.8 .3 1.8M260.5 103.3v18.8M265.7 107.2l.4 1.8 .3-1.8M124.4 123h11.7M126.2 122.6l1.7 .4-1.7 .3"/>
<path d="M131.1 122.6l-1.7 .4 1.7 .3M161.8 123h17.6M163.6 122.6l-1.8 .4 1.8 .3M177.6 122.6l1.8 .4-1.8 .3M231.9 123h17.6M233.7 122.6l-1.8 .4 1.8 .3M247.7 122.6l1.8 .4-1.8 .3M57.2 161h20M57.2 160.3v3.1M58.9 160.6l-1.7 .4 1.7 .4M75.5 160.6l1.7 .4-1.7 .4M77.2 160.3v3.1"/>
</g>
<g fill="#00ff3f" stroke="#00ff3f" stroke-width=".21">
<path d="M266.4 88.9l.1 .3z"/>
<path d="M266.3 88.8l.2 .4z"/>
<path d="M266.1 88.8l.4 .4z"/>
<path d="M266 88.8l.5 .4z"/>
<path d="M265.9 88.8l.6 .4z"/>
<path d="M265.8 88.9l.1-.1 .6 .4z"/>
<path d="M265.8 88.9l.7 .3-.8-.2z"/>
<path d="M265.7 89l.8 .2-.8-.1z"/>
<path d="M265.7 89.1l.8 .1-.8 .1z"/>
<path d="M265.7 89.3l.8-.1-.8 .2z"/>
<path d="M265.7 89.4l.8-.2-.7 .3z"/>
<path d="M265.8 89.5l.7-.3z"/>
<path d="M265.9 89.6l.6-.4-.5 .4z"/>
<path d="M266 89.6l.5-.4z"/>
<path d="M266.5 89.2l-.4 .4z"/>
<path d="M266.5 89.2l-.2 .4z"/>
<path d="M266.5 89.2l-.1 .3z"/>
<path d="M266.5 89.2l-.1 .2z"/>
<path d="M266.5 89.2v.1z"/>
<path d="M46.7 36.3l.1 .3z"/>
<path d="M46.6 36.2l.2 .4z"/>
<path d="M46.5 36.2l.3 .4z"/>
<path d="M46.4 36.2l.4 .4z"/>
<path d="M46.3 36.2l.5 .4z"/>
<path d="M46.1 36.2l.7 .4z"/>
<path d="M46 36.3l.1-.1 .7 .4z"/>
<path d="M46 36.3l.8 .3-.8-.2z"/>
<path d="M46 36.4l.8 .2-.9-.1z"/>
<path d="M45.9 36.5l.9 .1-.9 .1z"/>
<path d="M45.9 36.7l.9-.1-.8 .2z"/>
<path d="M46 36.8l.8-.2z"/>
<path d="M46 36.9l.8-.3-.7 .4z"/>
<path d="M46.1 37l.7-.4z"/>
<path d="M46.3 37l.5-.4-.4 .4z"/>
<path d="M46.8 36.6l-.4 .4z"/>
<path d="M46.8 36.6l-.3 .4z"/>
<path d="M46.8 36.6l-.2 .3z"/>
<path d="M46.8 36.6l-.1 .2z"/>
<path d="M46.8 36.6v.1z"/>
<path d="M25.7 54l.1 .2z"/>
<path d="M25.6 53.8l.2 .4z"/>
<path d="M25.5 53.8l.3 .4z"/>
<path d="M25.4 53.7l.4 .5z"/>
<path d="M25.3 53.8l.5 .4z"/>
<path d="M25.1 53.8h.2l.5 .4z"/>
<path d="M25 53.9l.8 .3z"/>
<path d="M25 53.9l.8 .3-.8-.2z"/>
<path d="M25 54l.8 .2-.9-.1z"/>
<path d="M24.9 54.1l.9 .1-.9 .1z"/>
<path d="M24.9 54.3l.9-.1-.8 .2z"/>
<path d="M25 54.4l.8-.2-.8 .3z"/>
<path d="M25 54.5l.8-.3-.7 .4z"/>
<path d="M25.1 54.6l.7-.4z"/>
<path d="M25.3 54.6l.5-.4z"/>
<path d="M25.8 54.2l-.4 .4z"/>
<path d="M25.8 54.2l-.3 .4z"/>
<path d="M25.8 54.2l-.2 .3z"/>
<path d="M25.8 54.2l-.1 .3z"/>
<path d="M25.8 54.2v.1z"/>
<path d="M193 88.9l.1 .3z"/>
<path d="M192.9 88.9l.2 .3z"/>
<path d="M192.8 88.8l.3 .4z"/>
<path d="M192.7 88.8l.4 .4z"/>
<path d="M192.5 88.8l.6 .4z"/>
<path d="M192.4 88.8l.7 .4z"/>
<path d="M192.3 88.9l.1-.1 .7 .4z"/>
<path d="M192.3 88.9l.8 .3-.9-.2z"/>
<path d="M192.2 89l.9 .2-.9-.1z"/>
<path d="M192.2 89.1l.9 .1-.9 .1z"/>
<path d="M192.2 89.3l.9-.1-.9 .2z"/>
<path d="M192.2 89.4l.9-.2-.8 .3z"/>
<path d="M192.3 89.5l.8-.3z"/>
<path d="M192.4 89.6l.7-.4-.6 .4z"/>
<path d="M192.5 89.6l.6-.4z"/>
<path d="M193.1 89.2l-.4 .4z"/>
<path d="M193.1 89.2l-.3 .4z"/>
<path d="M193.1 89.2l-.2 .3z"/>
<path d="M193.1 89.2l-.1 .2z"/>
<path d="M193.1 89.2v.1z"/>
<path d="M127.1 54l.1 .2z"/>
<path d="M127 53.8l.2 .4z"/>
<path d="M126.8 53.8l.4 .4z"/>
<path d="M126.7 53.7l.5 .5z"/>
<path d="M126.6 53.8l.6 .4z"/>
<path d="M126.5 53.8h.1l.6 .4z"/>
<path d="M126.4 53.9l.8 .3z"/>
<path d="M126.4 53.9l.8 .3-.9-.2z"/>
<path d="M126.3 54l.9 .2-.9-.1z"/>
<path d="M126.3 54.1l.9 .1-.9 .1z"/>
<path d="M126.3 54.3l.9-.1-.9 .2z"/>
<path d="M126.3 54.4l.9-.2-.8 .3z"/>
<path d="M126.4 54.5l.8-.3-.7 .4z"/>
<path d="M126.5 54.6l.7-.4z"/>
<path d="M126.6 54.6l.6-.4z"/>
<path d="M126.7 54.6l.5-.4z"/>
<path d="M127.2 54.2l-.4 .4z"/>
<path d="M127.2 54.2l-.2 .3z"/>
<path d="M127.2 54.2l-.1 .3z"/>
<path d="M127.2 54.2l-.1 .1z"/>
</g>
<path d="M159.9 111.1l1.1-1.4-.5 1.7M159.9 111.7l-16.6 28.8h-26.8M161 109.7l-1 1.9" fill="none" stroke="#00ff40" stroke-width=".21"/>
<text font-size="4.2" x="14.4" y="13.2">上カバー / Top cover</text>
<text font-size="3.1" x="217.4" y="193">CS75-□</text>
<g font-size="2.6">
<text x="65" y="26.7">18.1</text>
<text x="45" y="33" transform="rotate(-90 45 33)">1.5</text>
<text x="45" y="41.8" transform="rotate(-90 45 41.8)">1</text>
<text x="121.9" y="46.2">C-C ( 1 : 1 )</text>
<text x="217.9" y="43">推奨基板形状 / Recommended PCB dimension</text>
<text x="17.7" y="52.8">2.5</text>
<text x="29.2" y="52.8">1.8</text>
<text x="65" y="52.8">33.4</text>
<text x="120.3" y="52.8">0.5</text>
<text x="130.5" y="52.8">1.7</text>
<text x="168.3" y="52.8">23.5</text>
<text x="238.4" y="52.8">28.9</text>
<text x="85.4" y="58.3">4-R3.7</text>
<text x="239.3" y="59.7">20</text>
<text x="275" y="59.8">1</text>
<text x="73.5" y="60.9">C</text>
<text x="136.7" y="63.6" transform="rotate(-90 136.7 63.6)">3</text>
<text x="258.5" y="61.3">6-</text>
<text x="263.2" y="61.3">1.7</text>
<text x="241.3" y="75.7">4-R1.5</text>
<text x="132.6" y="78.4">3</text>
<text x="191.2" y="80.6" transform="rotate(-90 191.2 80.6)">28</text>
<text x="264.7" y="80.6" transform="rotate(-90 264.7 80.6)">28</text>
<text x="45" y="91.4" transform="rotate(-90 45 91.4)">73.4</text>
<text x="121.4" y="91.4" transform="rotate(-90 121.4 91.4)">68.4</text>
<text x="149.6" y="91.4" transform="rotate(-90 149.6 91.4)">63.5</text>
<text x="206.9" y="91.4" transform="rotate(-90 206.9 91.4)">68.9</text>
<text x="212.8" y="90.5" transform="rotate(-90 212.8 90.5)">60</text>
<text x="223.4" y="95.2" transform="rotate(-60 223.4 95.2)">3.2</text>
<text x="240.2" y="94.8" transform="rotate(15 240.2 94.8)">30°</text>
<text x="51.2" y="97.2">D</text>
<text x="81.4" y="97.2">D</text>
<text x="191.2" y="100.4" transform="rotate(-90 191.2 100.4)">28</text>
<text x="225.3" y="101.7" transform="rotate(-60 225.3 101.7)">1.6</text>
<text x="235.3" y="96.7" transform="rotate(-21 235.3 96.7)">60°</text>
<text x="264.7" y="100.4" transform="rotate(-90 264.7 100.4)">28</text>
<text x="136.7" y="105.5" transform="rotate(-90 136.7 105.5)">3</text>
<text x="215.6" y="103.7">2-</text>
<text x="220.3" y="103.7">0.9</text>
<text x="227" y="111.1" transform="rotate(30 227 111.1)">13</text>
<text x="242" y="110.4" transform="rotate(-60 242 110.4)">13.2</text>
<text x="248.5" y="108.1" transform="rotate(-60 248.5 108.1)">26.4</text>
<text x="73.5" y="119.1">C</text>
<text x="217.9" y="117.6">2-</text>
<text x="222.6" y="117.6">1</text>
<text x="132.2" y="121.6">2.1</text>
<text x="168.3" y="121.6">24.9</text>
<text x="238.4" y="121.6">24.9</text>
<text x="259.1" y="121.4" transform="rotate(-90 259.1 121.4)">14.45</text>
<text x="181.4" y="137.9">＊オプションで専用基板（CSPB-75）をご用意しております。</text>
<text x="116.5" y="139.7">6-M1.6用基板取付ﾎﾞｽ</text>
<text x="116.5" y="143.4">6-M1.6 Boss</text>
<text x="184.6" y="142.9">オリジナルで基板を製作する際は、推奨基板形状の寸法をご確認ください。</text>
<text x="184.6" y="147.8">(基板厚1mm以外は電池を正しく挿入できず、接触不良を起こす可能性がございます。)</text>
<text x="60.4" y="154.8">D-D ( 1 : 1 )</text>
<text x="181.4" y="152.8">＊Exclusive PCB (CSPB-75) is available as an optional part.</text>
<text x="65" y="159.6">28.4</text>
<text x="183.8" y="157.8">Please refer the PCB dimensions if you are designing your own original PCB.</text>
<text x="183.8" y="167.8">of thickness other than 1.0mm is used.)</text>
<text x="183.8" y="162.8">(Contact failure may occur due to improper insertion / misalignment of batteries if a PCB</text>
<text x="176.4" y="180.4">株式会社タカチ電機工業</text>
<text x="217.4" y="181.2">ポータブルプラスチックケース</text>
<text x="276.2" y="190.6">1:1</text>
<text x="164.9" y="193.1">中根</text>
<text x="182.6" y="193.1">岡本</text>
<text x="200.3" y="193.1">野村</text>
<text x="229.9" y="198.8">2023/06/28</text>
<text x="274" y="198.4">3</text>
<text x="280.3" y="198.4">4</text>
</g>
<g font-size="2.3">
<text x="136.7" y="65.6" transform="rotate(-90 136.7 65.6)">⌀</text>
<text x="261.2" y="61.3">⌀</text>
<text x="136.7" y="107.4" transform="rotate(-90 136.7 107.4)">⌀</text>
<text x="218.3" y="103.7">⌀</text>
<text x="220.6" y="117.6">⌀</text>
</g>
<g font-size="2.1" fill="#f00">
<text x="213.2" y="177.4">品名/Title</text>
<text x="160.8" y="187.9">承認/Approved</text>
<text x="178.8" y="188">検図/Checked</text>
<text x="196.8" y="188">製図/Created</text>
<text x="213.2" y="188">型番/Product number</text>
<text x="270.4" y="186.6">尺度/Scale</text>
<text x="270.4" y="194.3">ページ/Page</text>
<text x="213.2" y="198.6">作成日/Date</text>
</g>
<text font-size="2.1" x="277.3" y="198.2">/</text>
<text font-size="2" x="217.4" y="184.8">PORTABLE PLASTIC CASE</text>
<text font-size="1.9" x="160.9" y="202.8">本図面の著作権は株式会社タカチ電機工業に帰属します。 / Copyright (C) TAKACHI ELECTRONICS ENCLOSURE CO., LTD. All Rights Reserved.</text>
<text font-size="1.5" x="176.4" y="184.1">TAKACHI ELECTRONICS ENCLOSURE CO., LTD.</text>
</svg>
